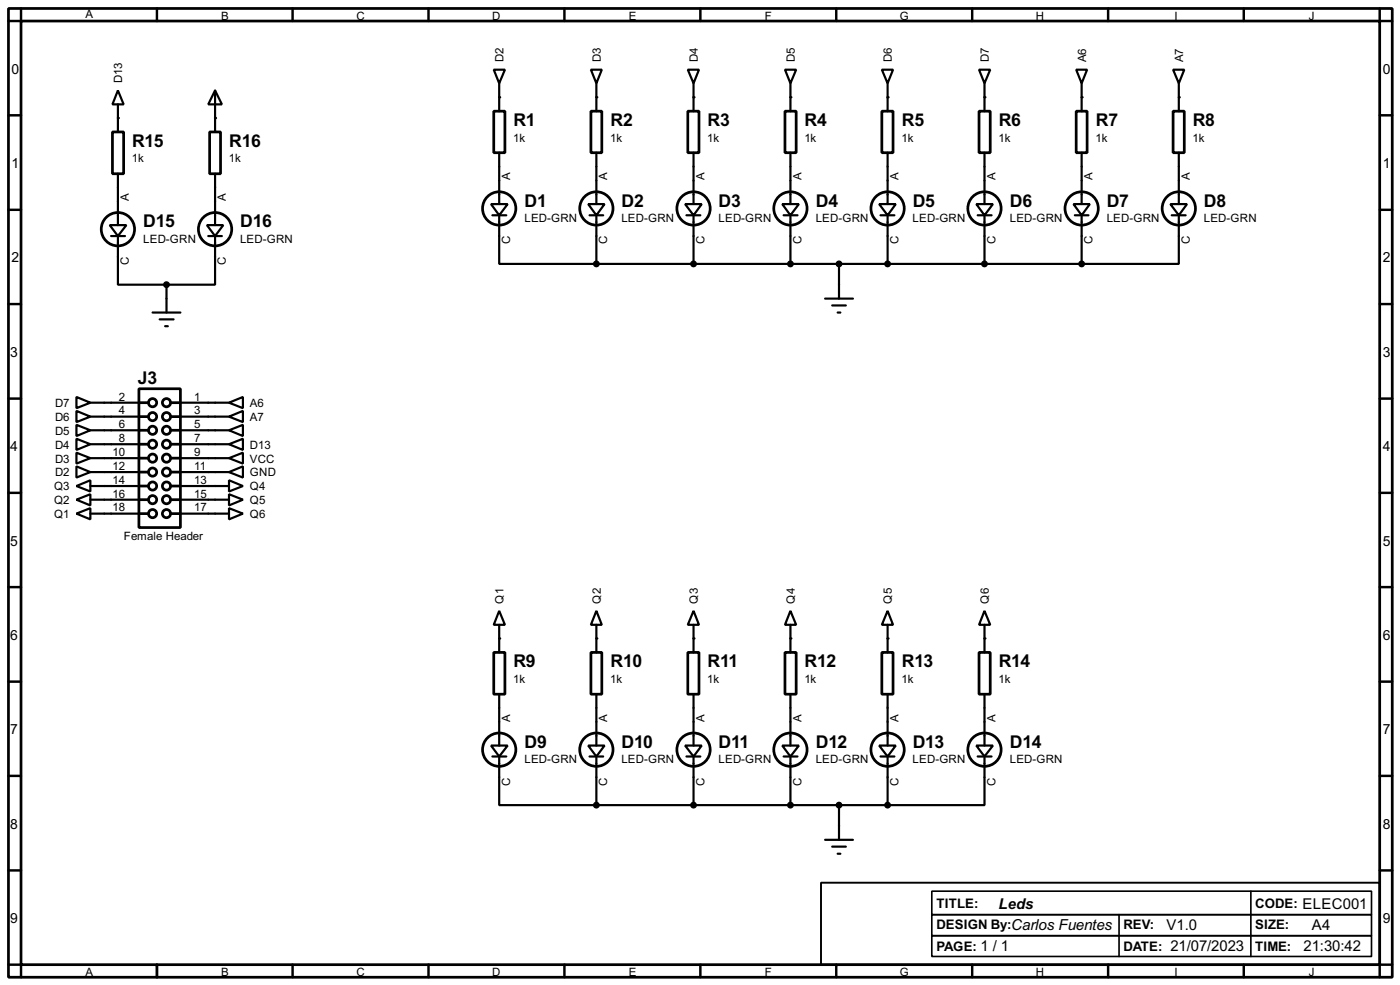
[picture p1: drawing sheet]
<svg xmlns="http://www.w3.org/2000/svg" width="256mm" height="180mm" viewBox="0 0 256 180" stroke-linecap="round" stroke-linejoin="round" font-family="sans-serif">
<g fill="none" stroke="#000" stroke-width=".5">
<path d="M1.6 1.6h253.5v177.3h-253.5zM3.9 3.9h248.9v172.7h-248.9zM20.6 24.2h2.1v7.6h-2.1zM38.4 24.2h2v7.6h-2zM90.5 20.4h2v7.6h-2zM108.3 20.4h2v7.6h-2zM126 20.4h2.1v7.6h-2.1zM143.8 20.4h2.1v7.6h-2.1zM161.6 20.4h2v7.6h-2zM179.4 20.4h2v7.6h-2zM197.2 20.4h2v7.6h-2zM214.9 20.4h2.1v7.6h-2.1z"/>
<path d="M25.5 71.2h7.6v25.4h-7.6zM25.5 73.7h1.7M25.5 76.3h1.7M25.5 78.8h1.7M31.3 73.7h1.8M31.3 76.3h1.8M31.3 78.8h1.8M25.5 81.3h1.7M25.5 83.9h1.7M25.5 86.4h1.7M25.5 89h1.7M25.5 91.5h1.7"/>
<path d="M25.5 94h1.7M31.3 81.3h1.8M31.3 83.9h1.8M31.3 86.4h1.8M31.3 89h1.8M31.3 91.5h1.8M31.3 94h1.8M90.5 119.4h2v7.7h-2zM108.3 119.4h2v7.7h-2zM126 119.4h2.1v7.7h-2.1zM143.8 119.4h2.1v7.7h-2.1zM161.6 119.4h2v7.7h-2z"/>
<path d="M179.4 119.4h2v7.7h-2z"/>
<circle cx="91.4" cy="38.2" r="3.1"/>
<circle cx="109.2" cy="38.2" r="3.1"/>
<circle cx="127" cy="38.2" r="3.1"/>
<circle cx="144.8" cy="38.2" r="3.1"/>
<circle cx="162.6" cy="38.2" r="3.1"/>
<circle cx="180.3" cy="38.2" r="3.1"/>
<circle cx="198.1" cy="38.2" r="3.1"/>
<circle cx="215.9" cy="38.2" r="3.1"/>
<circle cx="21.6" cy="42" r="3.1"/>
<circle cx="39.4" cy="42" r="3.1"/>
<circle cx="27.9" cy="73.7" r=".75"/>
<circle cx="27.9" cy="76.3" r=".75"/>
<circle cx="27.9" cy="78.8" r=".75"/>
<circle cx="30.5" cy="78.8" r=".75"/>
<circle cx="30.5" cy="73.7" r=".75"/>
<circle cx="30.5" cy="76.3" r=".75"/>
<circle cx="27.9" cy="89" r=".75"/>
<circle cx="27.9" cy="83.9" r=".75"/>
<circle cx="27.9" cy="81.3" r=".75"/>
<circle cx="27.9" cy="94" r=".75"/>
<circle cx="27.9" cy="91.5" r=".75"/>
<circle cx="27.9" cy="86.4" r=".75"/>
<circle cx="30.5" cy="83.9" r=".75"/>
<circle cx="30.5" cy="89" r=".75"/>
<circle cx="30.5" cy="81.3" r=".75"/>
<circle cx="30.5" cy="86.4" r=".75"/>
<circle cx="30.5" cy="91.5" r=".75"/>
<circle cx="30.5" cy="94" r=".75"/>
<circle cx="91.4" cy="137.2" r="3.1"/>
<circle cx="109.2" cy="137.2" r="3.1"/>
<circle cx="127" cy="137.2" r="3.1"/>
<circle cx="144.8" cy="137.2" r="3.1"/>
<circle cx="162.6" cy="137.2" r="3.1"/>
<circle cx="180.3" cy="137.2" r="3.1"/>
</g>
<g fill="none" stroke="#000" stroke-width=".45">
<path d="M3.9 1.6v2.3h-2.3M28.8 1.6v2.3M53.6 1.6v2.3M78.5 1.6v2.3M103.4 1.6v2.3M128.3 1.6v2.3M153.2 1.6v2.3M178.1 1.6v2.3M203 1.6v2.3M227.9 1.6v2.3M252.8 1.6v2.3h2.3M1.6 21.1h2.3"/>
<path d="M1.6 38.4h2.3M252.8 21.1h2.3M252.8 38.4h2.3M1.6 55.7h2.3M252.8 55.7h2.3M1.6 73h2.3M252.8 73h2.3M1.6 90.2h2.3M252.8 90.2h2.3M1.6 107.5h2.3M252.8 107.5h2.3M1.6 124.8h2.3"/>
<path d="M252.8 124.8h2.3M1.6 142h2.3M1.6 159.3h2.3M252.8 142h2.3M252.8 159.3h2.3M1.6 176.6h2.3v2.3M28.8 176.6v2.3M53.6 176.6v2.3M78.5 176.6v2.3M103.4 176.6v2.3M128.3 176.6v2.3M153.2 176.6v2.3"/>
<path d="M178.1 176.6v2.3M203 176.6v2.3M227.9 176.6v2.3M255.1 176.6h-2.3v2.3"/>
</g>
<path d="M150.4 161.6h102.4v15h-102.4z" fill="none" stroke="#000" stroke-width=".35"/>
<path d="M170.7 171.3h80.6v3.8h-80.6zM170.7 167.4h80.6v3.9h-80.6zM170.7 163.1h80.6v4.3h-80.6zM205 167.4v7.7M229.2 163.1v12" fill="none" stroke="#000" stroke-width=".3"/>
<g fill="none" stroke="#000" stroke-width=".4">
<path d="M21.6 16.6l1.1 2.5h-2.1zM21.6 19.1v5.1M39.4 16.6l1.3 2.5h-2.5zM39.4 16.6v7.6M90.5 12.8h2l-1 2.5zM91.5 15.3v5.1M108.3 12.8h2l-1 2.5zM109.3 15.3v5.1M126 12.8h2.1l-1 2.5zM127.1 15.3v5.1M143.8 12.8h2.1l-1.1 2.5zM144.8 15.3v5.1"/>
<path d="M161.6 12.8h2l-1 2.5zM162.6 15.3v5.1M179.4 12.8h2l-1 2.5zM180.4 15.3v5.1M197.2 12.8h2l-1 2.5zM198.2 15.3v5.1M214.9 12.8h2.1l-1 2.5zM216 15.3v5.1M21.6 31.8v9.4M39.4 31.8v9.4M90 37.4h3l-1.5 2zM90.2 39.4h2.6"/>
<path d="M91.5 39.4v8.9h17.8M91.5 28v9.4M107.8 37.4h3l-1.5 2zM108 39.4h2.5M109.3 28v9.4M109.3 39.4v8.9M125.5 37.4h3.1l-1.5 2zM125.8 39.4h2.5M127.1 28v9.4M127.1 39.4v8.9M143.3 37.4h3.1l-1.6 2zM143.6 39.4h2.5"/>
<path d="M144.8 28v9.4M144.8 39.4v8.9M161.1 37.4h3l-1.5 2zM161.3 39.4h2.6M162.6 28v9.4M162.6 39.4v8.9M178.9 37.4h3l-1.5 2zM179.1 39.4h2.6M180.4 28v9.4M180.4 39.4v8.9M196.7 37.4h3l-1.5 2zM196.9 39.4h2.5"/>
<path d="M198.2 28v9.4M198.2 39.4v8.9M214.4 37.4h3.1l-1.5 2zM214.7 39.4h2.5M216 39.4v8.9h-17.8M216 28v9.4M20.1 41.2h3.1l-1.6 2zM20.4 43.2h2.5M21.6 43.2v8.9h8.9M28 57.2h5.1M29.3 58.5h2.5M30.3 59.7h.5"/>
<path d="M30.5 52.1v5.1M37.9 41.2h3l-1.5 2zM38.2 43.2h2.5M39.4 43.2v8.9h-8.9M109.3 48.3h88.9M151.2 54.7h5.1M152.5 55.9h2.5M153.5 57.2h.5M153.7 48.3v6.4M14 72.7l2.6 1-2.6 1zM14 75.2l2.6 1.1-2.6 1zM14 77.8l2.6 1-2.6 1z"/>
<path d="M16.6 73.7h8.9M16.6 76.3h8.9M16.6 78.8h8.9M33.1 73.7h8.9M33.1 76.3h8.9M33.1 78.8h8.9M42 78.8l2.5-1v2zM42 76.3l2.5-1.1v2.1zM42 73.7l2.5-1v2zM14 80.3l2.6 1-2.6 1.1zM14 82.9l2.6 1-2.6 1zM14 85.4l2.6 1-2.6 1z"/>
<path d="M14 94l2.6-1v2.1zM14 91.5l2.6-1v2zM14 89l2.6-1.1v2.1zM16.6 81.3h8.9M16.6 83.9h8.9M16.6 86.4h8.9M16.6 89h8.9M16.6 91.5h8.9M16.6 94h8.9M33.1 81.3h8.9M33.1 83.9h8.9M33.1 86.4h8.9"/>
<path d="M33.1 89h8.9M33.1 91.5h8.9M33.1 94h8.9M42 86.4l2.5-1v2zM42 83.9l2.5-1v2zM42 81.3l2.5-1v2.1zM42 93l2.5 1-2.5 1.1zM42 90.5l2.5 1-2.5 1zM42 87.9l2.5 1.1-2.5 1zM91.5 111.8l1 2.6h-2zM91.5 114.4v5M109.3 111.8l1 2.6h-2z"/>
<path d="M109.3 114.4v5M127.1 111.8l1 2.6h-2.1zM127.1 114.4v5M144.8 111.8l1.1 2.6h-2.1zM144.8 114.4v5M162.6 111.8l1 2.6h-2zM162.6 114.4v5M180.4 111.8l1 2.6h-2zM180.4 114.4v5M90 136.5h3l-1.5 2zM90.2 138.5h2.6M91.5 138.5v8.9h17.8"/>
<path d="M91.5 127.1v9.4M107.8 136.5h3l-1.5 2zM108 138.5h2.5M109.3 127.1v9.4M109.3 138.5v8.9M125.5 136.5h3.1l-1.5 2zM125.8 138.5h2.5M127.1 127.1v9.4M127.1 138.5v8.9M143.3 136.5h3.1l-1.6 2zM143.6 138.5h2.5M144.8 127.1v9.4"/>
<path d="M144.8 138.5v8.9M161.1 136.5h3l-1.5 2zM161.3 138.5h2.6M162.6 127.1v9.4M162.6 138.5v8.9M178.9 136.5h3l-1.5 2zM179.1 138.5h2.6M180.4 138.5v8.9h-17.8M180.4 127.1v9.4M109.3 147.4h53.3M151.2 153.7h5.1M152.5 155h2.5"/>
<path d="M153.5 156.3h.5M153.7 147.4v6.3"/>
</g>
<g fill="#000">
<circle cx="91.5" cy="17.8" r=".2"/>
<circle cx="109.3" cy="17.8" r=".2"/>
<circle cx="127.1" cy="17.8" r=".2"/>
<circle cx="144.8" cy="17.8" r=".2"/>
<circle cx="162.6" cy="17.8" r=".2"/>
<circle cx="180.4" cy="17.8" r=".2"/>
<circle cx="198.2" cy="17.8" r=".2"/>
<circle cx="216" cy="17.8" r=".2"/>
<circle cx="21.6" cy="21.6" r=".2"/>
<circle cx="39.4" cy="21.6" r=".2"/>
<circle cx="91.5" cy="116.9" r=".2"/>
<circle cx="109.3" cy="116.9" r=".2"/>
<circle cx="127.1" cy="116.9" r=".2"/>
<circle cx="144.8" cy="116.9" r=".2"/>
<circle cx="162.6" cy="116.9" r=".2"/>
<circle cx="180.4" cy="116.9" r=".2"/>
</g>
<g fill="#000" stroke="#000" stroke-width=".25">
<circle cx="30.5" cy="52.1" r=".5"/>
<circle cx="109.2" cy="48.3" r=".5"/>
<circle cx="127" cy="48.3" r=".5"/>
<circle cx="144.8" cy="48.3" r=".5"/>
<circle cx="153.7" cy="48.3" r=".5"/>
<circle cx="162.6" cy="48.3" r=".5"/>
<circle cx="180.3" cy="48.3" r=".5"/>
<circle cx="198.1" cy="48.3" r=".5"/>
<circle cx="109.2" cy="147.4" r=".5"/>
<circle cx="127" cy="147.4" r=".5"/>
<circle cx="144.8" cy="147.4" r=".5"/>
<circle cx="153.7" cy="147.4" r=".5"/>
<circle cx="162.6" cy="147.4" r=".5"/>
</g>
<g font-size="3.6">
<text x="94.1" y="23.1">R1</text>
<text x="111.9" y="23.1">R2</text>
<text x="129.6" y="23.1">R3</text>
<text x="147.4" y="23.1">R4</text>
<text x="165.2" y="23.1">R5</text>
<text x="183" y="23.1">R6</text>
<text x="200.8" y="23.1">R7</text>
<text x="218.5" y="23.1">R8</text>
<text x="24.2" y="26.8">R15</text>
<text x="42" y="26.8">R16</text>
<text x="26.3" y="41.6">D15</text>
<text x="44" y="41.6">D16</text>
<text x="96.1" y="37.8">D1</text>
<text x="113.9" y="37.8">D2</text>
<text x="131.7" y="37.8">D3</text>
<text x="149.5" y="37.8">D4</text>
<text x="167.2" y="37.8">D5</text>
<text x="185" y="37.8">D6</text>
<text x="202.8" y="37.8">D7</text>
<text x="220.6" y="37.8">D8</text>
<text x="25.3" y="70.2">J3</text>
<text x="94.1" y="122.1">R9</text>
<text x="111.9" y="122.1">R10</text>
<text x="129.6" y="122.1">R11</text>
<text x="147.4" y="122.1">R12</text>
<text x="165.2" y="122.1">R13</text>
<text x="183" y="122.1">R14</text>
<text x="96.1" y="136.9">D9</text>
<text x="113.9" y="136.9">D10</text>
<text x="131.7" y="136.9">D11</text>
<text x="149.5" y="136.9">D12</text>
<text x="167.2" y="136.9">D13</text>
<text x="185" y="136.9">D14</text>
</g>
<g font-size="3.1">
<text x="182.9" y="166.3">Leds</text>
<text x="185.2" y="170.2">Carlos Fuentes</text>
<text x="213.7" y="170.2">V1.0</text>
<text x="240.3" y="170.2">A4</text>
<text x="238.8" y="174.1">21:30:42</text>
</g>
<g font-size="2.9">
<text x="2.1" y="13.5">0</text>
<text x="253.4" y="13.5">0</text>
<text x="2.1" y="30.7">1</text>
<text x="253.4" y="30.7">1</text>
<text x="2.1" y="48">2</text>
<text x="253.4" y="48">2</text>
<text x="1.9" y="65.3">3</text>
<text x="253.4" y="65.3">3</text>
<text x="1.9" y="82.5">4</text>
<text x="253.4" y="82.5">4</text>
<text x="1.9" y="99.9">5</text>
<text x="253.4" y="99.9">5</text>
<text x="1.9" y="117.1">6</text>
<text x="253.4" y="117.1">6</text>
<text x="1.9" y="134.4">7</text>
<text x="253.4" y="134.4">7</text>
<text x="1.9" y="151.7">8</text>
<text x="253.4" y="151.7">8</text>
<text x="1.9" y="168.9">9</text>
<text x="253.4" y="168.9">9</text>
</g>
<g font-size="2.7">
<text x="171.5" y="166.2">TITLE:</text>
<text x="229.9" y="166.2">CODE: ELEC001</text>
<text x="171.5" y="170.1">DESIGN By:</text>
<text x="205.8" y="170.1">REV:</text>
<text x="229.9" y="170.1">SIZE:</text>
<text x="171.5" y="174">PAGE: 1 / 1</text>
<text x="205.8" y="174">DATE: 21/07/2023</text>
<text x="229.9" y="174">TIME:</text>
</g>
<g font-size="2.4">
<text x="15.6" y="3.4">A</text>
<text x="40.5" y="3.6">B</text>
<text x="65.3" y="3.6">C</text>
<text x="90.2" y="3.6">D</text>
<text x="115.2" y="3.6">E</text>
<text x="140.1" y="3.6">F</text>
<text x="164.8" y="3.6">G</text>
<text x="189.8" y="3.6">H</text>
<text x="215.1" y="3.6">I</text>
<text x="239.8" y="3.6">J</text>
<text x="92.3" y="11.4" transform="rotate(-90 92.3 11.4)">D2</text>
<text x="110.1" y="11.4" transform="rotate(-90 110.1 11.4)">D3</text>
<text x="127.9" y="11.4" transform="rotate(-90 127.9 11.4)">D4</text>
<text x="145.6" y="11.4" transform="rotate(-90 145.6 11.4)">D5</text>
<text x="163.4" y="11.4" transform="rotate(-90 163.4 11.4)">D6</text>
<text x="181.2" y="11.4" transform="rotate(-90 181.2 11.4)">D7</text>
<text x="199" y="11.4" transform="rotate(-90 199 11.4)">A6</text>
<text x="216.7" y="11.4" transform="rotate(-90 216.7 11.4)">A7</text>
<text x="22.4" y="15.2" transform="rotate(-90 22.4 15.2)">D13</text>
<text x="24.2" y="29.7">1k</text>
<text x="42" y="29.7">1k</text>
<text x="94" y="25.9">1k</text>
<text x="111.8" y="25.9">1k</text>
<text x="129.6" y="25.9">1k</text>
<text x="147.4" y="25.9">1k</text>
<text x="165.2" y="25.9">1k</text>
<text x="182.9" y="25.9">1k</text>
<text x="200.7" y="25.9">1k</text>
<text x="218.5" y="25.9">1k</text>
<text x="93.5" y="33" transform="rotate(-90 93.5 33)">A</text>
<text x="111.3" y="33" transform="rotate(-90 111.3 33)">A</text>
<text x="129.1" y="33" transform="rotate(-90 129.1 33)">A</text>
<text x="146.8" y="33" transform="rotate(-90 146.8 33)">A</text>
<text x="164.6" y="33" transform="rotate(-90 164.6 33)">A</text>
<text x="182.4" y="33" transform="rotate(-90 182.4 33)">A</text>
<text x="200.2" y="33" transform="rotate(-90 200.2 33)">A</text>
<text x="218" y="33" transform="rotate(-90 218 33)">A</text>
<text x="23.6" y="36.8" transform="rotate(-90 23.6 36.8)">A</text>
<text x="41.4" y="36.8" transform="rotate(-90 41.4 36.8)">A</text>
<text x="96.1" y="40.7">LED-GRN</text>
<text x="113.8" y="40.7">LED-GRN</text>
<text x="131.6" y="40.7">LED-GRN</text>
<text x="149.4" y="40.7">LED-GRN</text>
<text x="167.2" y="40.7">LED-GRN</text>
<text x="185" y="40.7">LED-GRN</text>
<text x="202.7" y="40.7">LED-GRN</text>
<text x="220.5" y="40.7">LED-GRN</text>
<text x="26.2" y="44.4">LED-GRN</text>
<text x="44" y="44.4">LED-GRN</text>
<text x="93.5" y="44.7" transform="rotate(-90 93.5 44.7)">C</text>
<text x="111.3" y="44.7" transform="rotate(-90 111.3 44.7)">C</text>
<text x="129.1" y="44.7" transform="rotate(-90 129.1 44.7)">C</text>
<text x="146.8" y="44.7" transform="rotate(-90 146.8 44.7)">C</text>
<text x="164.6" y="44.7" transform="rotate(-90 164.6 44.7)">C</text>
<text x="182.4" y="44.7" transform="rotate(-90 182.4 44.7)">C</text>
<text x="200.2" y="44.7" transform="rotate(-90 200.2 44.7)">C</text>
<text x="218" y="44.7" transform="rotate(-90 218 44.7)">C</text>
<text x="23.6" y="48.5" transform="rotate(-90 23.6 48.5)">C</text>
<text x="41.4" y="48.5" transform="rotate(-90 41.4 48.5)">C</text>
<text x="10.1" y="74.5">D7</text>
<text x="10.1" y="77.1">D6</text>
<text x="21.8" y="73.3">2</text>
<text x="21.8" y="75.8">4</text>
<text x="35.6" y="73.3">1</text>
<text x="35.6" y="75.8">3</text>
<text x="45.8" y="77.1">A7</text>
<text x="45.8" y="74.5">A6</text>
<text x="10.1" y="79.6">D5</text>
<text x="10.1" y="82.1">D4</text>
<text x="20.6" y="83.5">10</text>
<text x="21.8" y="78.3">6</text>
<text x="21.8" y="80.9">8</text>
<text x="35.6" y="78.3">5</text>
<text x="35.6" y="80.9">7</text>
<text x="35.6" y="83.5">9</text>
<text x="45.8" y="82.1">D13</text>
<text x="9.9" y="89.8">Q3</text>
<text x="10.1" y="84.7">D3</text>
<text x="10.1" y="87.2">D2</text>
<text x="20.6" y="86">12</text>
<text x="20.6" y="88.5">14</text>
<text x="35.6" y="86">11</text>
<text x="35.6" y="88.5">13</text>
<text x="45.8" y="87.2">GND</text>
<text x="45.8" y="84.7">VCC</text>
<text x="45.8" y="89.8">Q4</text>
<text x="9.9" y="94.8">Q1</text>
<text x="9.9" y="92.3">Q2</text>
<text x="20.6" y="91.1">16</text>
<text x="20.6" y="93.6">18</text>
<text x="35.6" y="91.1">15</text>
<text x="35.6" y="93.6">17</text>
<text x="45.8" y="94.8">Q6</text>
<text x="45.8" y="92.3">Q5</text>
<text x="22.7" y="98.8">Female Header</text>
<text x="92.3" y="110.5" transform="rotate(-90 92.3 110.5)">Q1</text>
<text x="110.1" y="110.5" transform="rotate(-90 110.1 110.5)">Q2</text>
<text x="127.9" y="110.5" transform="rotate(-90 127.9 110.5)">Q3</text>
<text x="145.6" y="110.5" transform="rotate(-90 145.6 110.5)">Q4</text>
<text x="163.4" y="110.5" transform="rotate(-90 163.4 110.5)">Q5</text>
<text x="181.2" y="110.5" transform="rotate(-90 181.2 110.5)">Q6</text>
<text x="94" y="125">1k</text>
<text x="111.8" y="125">1k</text>
<text x="129.6" y="125">1k</text>
<text x="147.4" y="125">1k</text>
<text x="165.2" y="125">1k</text>
<text x="182.9" y="125">1k</text>
<text x="93.5" y="132.1" transform="rotate(-90 93.5 132.1)">A</text>
<text x="111.3" y="132.1" transform="rotate(-90 111.3 132.1)">A</text>
<text x="129.1" y="132.1" transform="rotate(-90 129.1 132.1)">A</text>
<text x="146.8" y="132.1" transform="rotate(-90 146.8 132.1)">A</text>
<text x="164.6" y="132.1" transform="rotate(-90 164.6 132.1)">A</text>
<text x="182.4" y="132.1" transform="rotate(-90 182.4 132.1)">A</text>
<text x="93.5" y="143.8" transform="rotate(-90 93.5 143.8)">C</text>
<text x="96.1" y="139.7">LED-GRN</text>
<text x="111.3" y="143.8" transform="rotate(-90 111.3 143.8)">C</text>
<text x="113.8" y="139.7">LED-GRN</text>
<text x="129.1" y="143.8" transform="rotate(-90 129.1 143.8)">C</text>
<text x="131.6" y="139.7">LED-GRN</text>
<text x="146.8" y="143.8" transform="rotate(-90 146.8 143.8)">C</text>
<text x="149.4" y="139.7">LED-GRN</text>
<text x="164.6" y="143.8" transform="rotate(-90 164.6 143.8)">C</text>
<text x="167.2" y="139.7">LED-GRN</text>
<text x="182.4" y="143.8" transform="rotate(-90 182.4 143.8)">C</text>
<text x="185" y="139.7">LED-GRN</text>
<text x="15.6" y="178.7">A</text>
<text x="40.5" y="178.7">B</text>
<text x="65.3" y="178.7">C</text>
<text x="90.2" y="178.7">D</text>
<text x="115.2" y="178.7">E</text>
<text x="140.1" y="178.7">F</text>
<text x="164.8" y="178.7">G</text>
<text x="189.8" y="178.7">H</text>
<text x="215.1" y="178.7">I</text>
<text x="239.8" y="178.7">J</text>
</g>
</svg>
